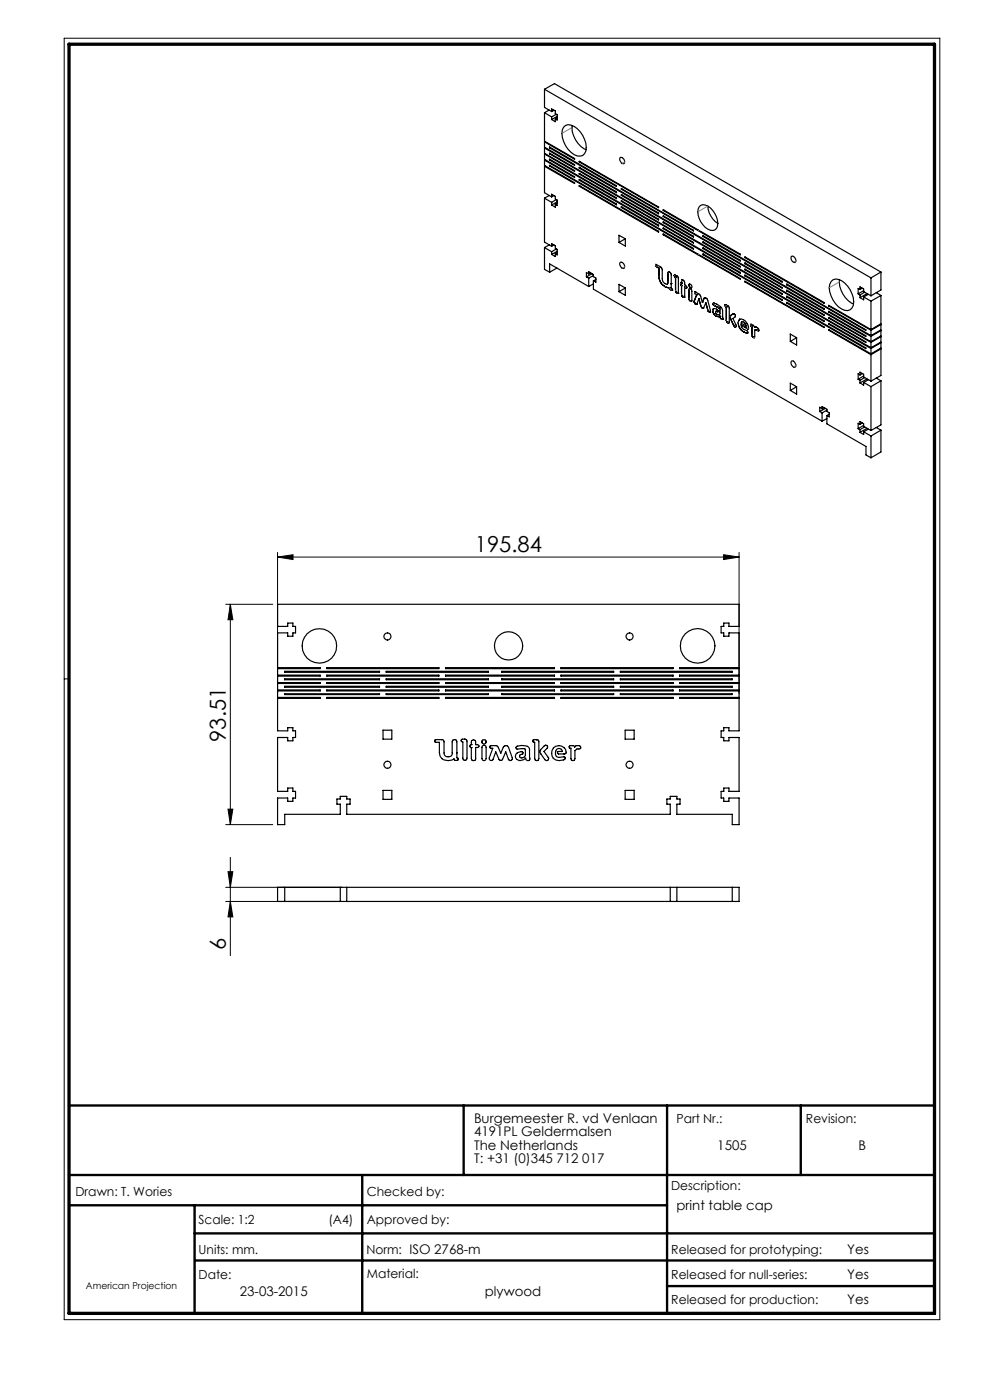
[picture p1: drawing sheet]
<svg xmlns="http://www.w3.org/2000/svg" width="210mm" height="297mm" viewBox="0 0 210 297" stroke-linecap="round" stroke-linejoin="round" font-family="sans-serif">
<g fill="none" stroke="#000" stroke-width=".21">
<path d="M13.6 8.1h185.8v271.9h-185.8zM58.9 118.2l3.3-.5v1zM58.9 117.2v29.9M58.9 118.2h97.9M153.5 117.7l3.3 .5-3.3 .5zM156.8 117.2v29.9M47.9 128.2h10M48.9 128.2l.5 3.3h-1zM48.9 128.2v46.7M14.6 144h-1M47.9 174.9h10M48.4 171.7h1l-.5 3.2z"/>
<path d="M47.9 188.2h24.7M47.9 191.2h24.7M48.4 184.9h1l-.5 3.3zM48.9 191.2l.5 3.3h-1zM48.9 181.9v20.8"/>
</g>
<path d="M14.6 234.5h183.6M98.4 234.5v14.8M141.5 234.5v44.1M169.9 234.5v14.8M14.6 249.3h183.6M14.6 255.7h126.9M41.3 255.7v22.9M76.8 249.3v29.3M41.3 261.7h156.9M41.4 267.4h156.8M141.5 272.8h56.7" fill="none" stroke="#000" stroke-width=".5"/>
<path d="M14.6 9.4h183.6v269.2h-183.6z" fill="none" stroke="#000" stroke-width=".7"/>
<g fill="#000">
<path d="M58.9 118.2l3.3-.5v1zM153.5 117.7l3.3 .5-3.3 .5z"/>
<path d="M48.9 128.2l.5 3.3h-1zM48.4 171.7h1l-.5 3.2zM48.4 184.9h1l-.5 3.3zM48.9 191.2l.5 3.3h-1z"/>
</g>
<g fill="none" stroke="#000" stroke-width=".25">
<path d="M115.5 18.9v3.9l1.5 .9M115.5 18.9l69.2 40M115.5 18.9l2.1-1.2 69.3 40M115.5 30.1v1.1l6.4 3.7v.2l-6.4-3.7M115.5 32.7v1.1l6.4 3.7v.2l-6.4-3.7M115.5 23.9v6l6.4 3.7v.2l-6.4-3.7M115.5 31.4v1.1l6.4 3.7v.2l-6.4-3.7M115.5 34v1.1l6.4 3.7v.1l-6.4-3.6M115.5 35.3v5.6l1.5 .9M115.5 23.9l1.5 .9M115.6 30l-.1 .1M115.6 31.3l-.1 .1"/>
<path d="M115.6 32.6l-.1 .1M115.6 33.9l-.1 .1M115.6 35.2l-.1 .1M116.5 23.4l-1 .5M116.6 31.2l14.2 8.2v.2l-14.2-8.2zM116.6 33.8l14.2 8.2v.2l-14.2-8.3zM116.6 32.5l14.2 8.2v.2l-14.2-8.3zM116.6 35.1l14.2 8.2v.2l-14.2-8.3zM116.7 31.3l-.1 .1M116.7 32.6h-.1M116.7 33.9h-.1M116.7 35.1l-.1 .1"/>
<path d="M117 23.7v-.6l.8 .4v.6l.4 .2v1.2l-.4-.2M117 24.8v.6M117.5 23.4l-.5 .3M117.8 25.3v.5l-.8-.4M118 24.2l-1 .6M118.2 25l-.4 .3M118.2 24.7l-1.2 .7M119.6 27a1.57 1.57 0 0 1 2.2-.2 5.5 5.5 0 0 1 2.5 5.2 1.51 1.51 0 0 1-2.5 .8 5.5 5.5 0 0 1-2.5-5.3zM121.4 26.6a5.3 5.3 0 0 0 2.9 5.1M122.9 34.2l16.8 9.7v.2l-16.8-9.7zM122.9 35.5l16.8 9.7v.2l-16.8-9.7zM122.9 36.8l16.8 9.7v.2l-16.8-9.8z"/>
<path d="M122.9 38.1l16.8 9.7v.1l-16.8-9.7zM122.9 39.4l16.8 9.7v.1l-16.8-9.7zM123 34.3l-.1 .1M123 35.6l-.1 .1M123 36.9h-.1M123 38.1l-.1 .1M123 39.4l-.1 .1M131.5 33.5a.78 .78 0 0 1 .9 .3 .78 .78 0 0 1 0 .9 .91 .91 0 0 1-.9-1.2zM115.5 42v9.4l1.5 .8M115.5 52.5v4.6l1.1 .6M115.5 52.5l1.5 .9M115.5 42l1.5 .9"/>
<path d="M116.5 41.5l-1 .5M116.5 52l-1 .5M116.6 57.7v-1.7l8.3 4.8M117 41.8v-.6l.8 .5v.5l.4 .2v1.2l-.4-.2M117 42.9v.6M117 52.2v-.5l.8 .4v.6l.4 .2v1.2l-.4-.3M117 53.4v.6M117.5 41.5l-.5 .3M117.5 52l-.5 .2M117.8 43.4v.6l-.8-.5M117.8 53.8v.6l-.8-.4M118 42.3l-1 .6"/>
<path d="M118 52.8l-1 .6M118.1 56.9l-1.5 .8M118.2 43.1l-.4 .3M118.2 42.8l-1.2 .7M118.2 53.6l-.4 .2M118.2 53.3l-1.2 .7M124.4 58.7l.5 .3M124.9 58.1v-.5l1 .6v.5l.5 .3v.9l-.5-.3M124.9 59v1.8M124.9 58.1l-.5-.3v.9M125.3 57.9l-.4 .2M125.6 58.1l-1.2 .6"/>
<path d="M125.9 59.6v1.7l48.5 28.1M125.9 58.5l-1 .5M126.4 59.3l-.5 .3M131.6 55.6a.86 .86 0 0 1 .8 1.3 .88 .88 0 0 1-.8-1.3zM131.8 40l15.3 8.9v.1l-15.3-8.9zM131.8 41.3l15.3 8.8v.2l-15.3-8.9zM131.8 42.6l15.3 8.8v.2l-15.3-8.9zM131.8 43.8l15.3 8.9v.2l-15.3-8.9zM131.9 40.1h-.1M131.9 41.3l-.1 .1M131.9 42.6l-.1 .1M131.9 43.9l-.1 .1"/>
<path d="M132.6 50.7v1.5l-1.3-.8M132.6 50.7l-1.3-.8v1.5M132.6 50.7l-1.3 .7M139.8 58.7l.3 1.2M139.8 56.9v1.8M139.8 56.9h.1M139.8 56.9l-.7-.5v-.3l1 .5 .3 .4 .1 2.1a1.02 1.02 0 0 0 1.1 1.1l.1-.4M139.8 58.7l.4 1.2M140.1 59.9l1 .9M140.1 59.9h.1M140.2 59.9l.9 .9M140.7 44.5l16.3 9.4v.2l-16.3-9.4z"/>
<path d="M140.7 45.8l16.3 9.4v.2l-16.3-9.5zM140.7 47.1l16.3 9.4v.2l-16.3-9.5zM140.7 48.4l16.3 9.4v.2l-16.3-9.5zM140.7 49.6l16.3 9.5v.1l-16.3-9.4zM140.8 45.9h-.1M140.8 47.1l-.1 .1M140.8 48.4l-.1 .1M140.8 44.6l-.1 .1M140.8 49.7l-.1 .1M141.7 59.8l-.2 .5M141.8 57.7l.4 .1 .2 .5v2.8l.2 .3-.1 .2M141.8 57.7l-.1 2.1"/>
<path d="M141.8 57.7h.1M143.1 58.7l.2 .1M143.1 58.7h.1M143.3 58.8h.1M143.3 58.8v2.9M143.6 58.5l-.5-.2v.4M143.6 58.5v.1M143.6 58.6l.3 .5-.1 3.1M148.3 43.9a1.29 1.29 0 0 1 1.8-.2 4.1 4.1 0 0 1 1.9 4.8 1.34 1.34 0 0 1-1.9 .1 4 4 0 0 1-1.8-4.7zM149.1 50l16.8 9.7v.2l-16.8-9.7zM149.1 51.3l16.8 9.7v.1l-16.8-9.6zM149.1 52.6l16.8 9.7v.1l-16.8-9.7z"/>
<path d="M149.1 53.9l16.8 9.7v.1l-16.8-9.7zM149.3 50.1l-.2 .1M149.3 51.4l-.2 .1M149.3 52.7h-.2M149.3 53.9l-.2 .1M150.1 43.7a4.7 4.7 0 0 0 2.2 3.7M158 54.5l16.8 9.7v.1l-16.8-9.7zM158 55.8l16.8 9.7v.1l-16.8-9.7zM158 57.1l16.8 9.7v.1l-16.8-9.7zM158 58.3l16.8 9.7v.2l-16.8-9.7zM158 59.7l16.8 9.7v.1l-16.8-9.7zM158.2 54.6h-.2"/>
<path d="M158.2 55.8l-.2 .1M158.2 57.1l-.2 .1M158.2 58.5h-.2M158.2 59.7l-.2 .1M167.9 54.4a.86 .86 0 0 1 .8 1.3 .86 .86 0 0 1-.8-1.3zM176.7 59.4a2.27 2.27 0 0 1 2.5 .6 5.5 5.5 0 0 1 1.8 4.8 1.51 1.51 0 0 1-2.5 .7 5.5 5.5 0 0 1-2.5-5.2zM178.1 59.4a5.3 5.3 0 0 0 2.9 5.1M184.7 58.9v3.9M186.9 57.7v3.8l-2.2 1.3M186.9 57.7l-2.2 1.2M125.9 60.2l-1 .6M132.6 61.1v1.5l-1.3-.7"/>
<path d="M132.6 61.1l-1.3-.8v1.6M132.6 61.1l-1.3 .8M141.1 60.8l.9 .2M142 61.1l.1 .3 .4 .2M142 61h.1M142.4 60.1h.1M142.5 61.6h.1M143.3 61.7l.1 .3M143.4 62l.2 .2M143.4 62h.1M143.6 62.2h.2M143.8 62.2h.1"/>
<path d="M144.4 60.4l.2 .2M144.4 60.4h.1M144.6 60.1v-.6a.42 .42 0 0 1 .5 0 .42 .42 0 0 1 .1 .5v.4a.43 .43 0 0 1 .4 .7l-.2-.1M144.6 60.1h.1M144.6 60.1l-.2-.1v.4M144.6 60.6h.1M144.6 60.6l.1 2.2M144.7 62.8l.4 .3M144.7 62.8h.1M145.1 63.1h.1M145.2 60.9l-.1 2.2M145.2 60.9h.1"/>
<path d="M145.2 60.9l.2 .1M145.4 61l.3 .1M146.2 61.5v2l.3 .4M146.2 61.5v-.2a.4 .4 0 0 1 .4 .1 .4 .4 0 0 1 .2 .4v2l-.3 .1M146.2 60.8l.5 .3M146.2 60.8v-.4a.45 .45 0 0 1 .5 .1 .45 .45 0 0 1 0 .6M146.2 60.8h.1M146.3 60.8l.4 .3M146.3 60.3v.5M146.3 61.2l-.1 .3M146.5 63.9h.2M147.2 63.9l.1 .3"/>
<path d="M147.2 63.9h.1M147.3 64.2l.2 .2M147.3 64.2h.1M147.4 61.9l.9 .5 .3 .3 .4 1.4M147.4 61.9v.4M147.4 62.3l.4 .2M147.4 61.9h.1M147.5 64.4l.2 .2M147.5 64.4h.1M147.7 64.6h.1M147.8 62.5h.1M147.8 62.5l-.6 1.4"/>
<path d="M148.2 63.4l-.4 1.2M148.2 63.4h.1M148.2 63.4l.5 1.6M148.7 65l.2 .3M148.9 65.3l.2 .1M148.9 65.3h.1M149 64.1h.1M149.1 65.4h.1M149.2 65.4h-.1M149.4 63.3h.1M149.4 63.3l-.4 .8M149.4 63.2v.1"/>
<path d="M149.5 63.2h.1M149.5 63.2l.4 .1 .2 .3 .6 2.3v.2l-.2 .1M149.7 64.3l-.6 1.1M149.7 64.3l.4 1.5M150.1 65.8l.1 .2M150.2 66l.3 .2M150.2 66h.1M150.5 66.2h.1M151.2 65.9l.1-.4h.4l.5 .2 .1 .4M151.2 65.9l.2 .7M151.3 64.4v-.1a2.37 2.37 0 0 1 2 1.6v1.9M151.3 64.4v.3"/>
<path d="M151.3 64.7l.8 .4M151.3 64.7h.1M151.3 64.3v.1M151.4 65.5l-.2 .4M151.4 66.6a1.17 1.17 0 0 0 1.1 .6M151.4 66.6h.1M151.9 66l.3 .1M151.9 66h.1M151.9 66v.1M152.1 65.1l.5 .3M152.1 65.1h.1M152.2 66.1h.1"/>
<path d="M152.3 66.1h.1M152.6 65.4l.1 1.1a.49 .49 0 0 1-.6 .2 .49 .49 0 0 1-.3-.5v-.1M152.6 65.4h.1M152.7 67.1l.1 .4 .5 .3M152.7 67.1h.1M152.7 67.1h-.1M153.3 67.8h.1M153.3 67.7v.1M154.1 65.2l.1 3.1M154.1 65.2h.1M154.2 68.3l.2 .2M154.2 68.3h.1"/>
<path d="M154.4 64.8l-.5-.2a.33 .33 0 0 0 .2 .6M154.4 68.5h.2M154.4 64.9l.3 .5-.1 3.1M154.4 64.8v.1M154.9 67l-.1 .2 .2 .5M154.9 67h.1M155 67.7h.1M155 67.7l.6 1.3M155.5 66.6h.1M155.5 66.6l-.6 .4M155.5 66.6a.45 .45 0 0 1 .4 .6l-.4 .4 .6 1.3v.5M155.6 69l.3 .4h.2"/>
<path d="M155.6 69h.1M156.6 68.5l.2 1M156.8 69.5l.9 .9M156.8 69.5h.1M156.9 67.7a1.63 1.63 0 0 1 1.8 2.1l-.2-.1M156.9 67.7l-.3 .8M156.9 69.5l.4 .6 .5 .3M157.3 68.3h.4M157.5 69.1v-.3h.2l.5 .3M157.5 69.1l.1 .1M157.5 69v.1M157.6 69.2l.9 .5"/>
<path d="M157.6 69.2h.1M157.7 68.3l-.3-.1a1.18 1.18 0 0 0-.1 1.3 1.18 1.18 0 0 0 1.1 .6l.1 .1a.27 .27 0 0 1 .2 .2 .27 .27 0 0 1-.2 .3h-.1M157.7 68.3l.4 .3M157.7 70.4l.7 .3M157.7 70.4h.1M157.8 70.4l.6 .3M158.1 68.6l.1 .5M158.1 68.6h.1M158.2 69.1h.1M158.4 70.7h.1M158.5 69.7h.1M159.5 69.3a.25 .25 0 0 1-.3-.2 .25 .25 0 0 1 .2-.3l.7 .6"/>
<path d="M159.5 69.3l.1 2.1M159.5 69.3h.1M159.6 71.4l.2 .2M159.6 71.4h.1M160.1 69.4a.79 .79 0 0 1 .9 .7l-.1 .1-.2-.1M160.1 70.1v1.4l-.3 .1M160.1 69.4h.1M160.1 70.1h.1M160.2 69.3l-.1 .1M160.4 70h.1M160.4 70l-.3 .1M160.4 70l.3 .1"/>
<path d="M160.7 70.1l.3 .1M166.9 60.3l16.8 9.7v.1l-16.8-9.7zM166.9 61.6l16.8 9.6v.2l-16.8-9.7zM166.9 62.8l16.8 9.7v.2l-16.8-9.7zM166.9 64.1l16.8 9.7v.2l-16.8-9.7zM167 60.4h-.1M167 61.6l-.1 .1M167 62.9l-.1 .1M167 64.2l-.1 .1M167.9 76.6a.88 .88 0 0 1 .8 1.3 .86 .86 0 0 1-.8-1.3zM169 71.6v1.6l-1.4-.8M169 71.6l-1.4-.7v1.5"/>
<path d="M169 71.6l-1.4 .8M175.8 70.1l8.9 5.1M175.8 64.9v-.1l8.9 5.1M175.8 66.2v-.2l8.9 5.2M175.8 67.5v-.2l8.9 5.2M175.8 68.8v-.2l8.9 5.2M175.8 70.1v-.2l8.9 5.2M175.8 64.9l8.9 5.2M175.8 66.2l8.9 5.2M175.8 67.5l8.9 5.1M175.8 68.8l8.9 5.1M175.9 64.8l-.1 .1"/>
<path d="M175.9 66.1l-.1 .1M175.9 67.4l-.1 .1M175.9 68.7l-.1 .1M175.9 70l-.1 .1M182 62.3l.4 .3M182.4 61.4v-.5l.8 .4v.6l1.5 .9M182.4 79.5v-.6l.8 .5v.6l1.5 .9M182.4 62.6v.5M182.4 61.4l-.4-.2v1.1M182.4 79.5l-.4-.2v1.2M182.9 61.1l-.5 .3M182.9 79.3l-.5 .2"/>
<path d="M183.2 63v.6l-.8-.5M183.2 63l1.5 .9M183.2 61.7l-1.2 .6M183.2 79.8l-1.2 .7M183.4 62l-1 .6M183.9 62.3l-1.5 .8M184.2 62.4l-1 .6M184.7 63.9v6M184.7 70.1v1.1M184.7 71.4v1.1M184.7 72.6v1.2M184.7 73.9v1.2"/>
<path d="M184.7 75.2v5.7M185.9 62.1l1 .6M186.7 68.8l.2 .1M186.7 70.1h.2M186.7 71.3l.2 .1M186.7 72.6l.2 .1M186.7 73.9l.2 .1M186.9 62.7v6l-2.2 1.2M186.9 68.9v1.1l-2.2 1.2M186.9 70.1v1.2l-2.2 1.2M186.9 71.4v1.2l-2.2 1.2M186.9 72.7v1.1l-2.2 1.3"/>
<path d="M186.9 74v5.7l-2.2 1.2M186.9 62.7l-2.2 1.2M186.9 68.9l-2.2 1.2M186.9 70.1l-2.2 1.3M186.9 71.4l-2.2 1.2M186.9 72.7l-2.2 1.2M186.9 74l-2.2 1.2M169 82.1v1.5l-1.4-.8M169 82.1l-1.4-.8v1.5M169 82.1l-1.4 .7M173.9 87.3l.5 .3M174.4 86.7v-.4l1 .5v.5l.5 .3v.8l-.5-.2"/>
<path d="M174.4 87.6v1.8M174.4 86.7l-.5-.3v.9M174.8 86.5l-.4 .2M175.1 86.6l-1.2 .7M175.4 88.2v1.7l8.3 4.8v1.8l1 .6M175.4 88.8l-1 .6M175.4 87l-1 .6M175.9 87.9l-.5 .3M182 80.5l.4 .2M182 90.9l.4 .3M182.4 90v-.6l.8 .5v.5l1.5 .9M182.4 80.7v.5"/>
<path d="M182.4 91.2v.5M182.4 90l-.4-.2v1.1M182.9 89.7l-.5 .3M183.2 81.1v.6l-.8-.5M183.2 91.6v.6l-.8-.5M183.2 81.1l1.5 .9M183.2 91.6l1.5 .9M183.2 90.2l-1.2 .7M183.4 80.1l-1 .6M183.4 90.6l-1 .6M183.9 80.4l-1.5 .8M183.9 90.9l-1.5 .8"/>
<path d="M184.2 80.6l-1 .5M184.2 91l-1 .6M184.7 82v9.3M184.7 92.5v4.6M185.9 80.2l1 .6M185.9 90.7l1 .6M186.9 80.8v9.3l-2.2 1.2M186.9 91.3v4.6l-2.2 1.2M186.9 80.8l-2.2 1.2M186.9 91.3l-2.2 1.2M58.9 128.2h97.9v4.7h-2.2v-.7h-1.1v.7h-.5v1.4h.5v.7h1.1v-.7h2.2v7.3h-12.7v.2h12.7v1.4h-12.7v.2h12.7v1.4h-12.7v.2h12.7v1.4h-12.7v.2h12.7v1.4h-12.7v.2h12.7v6.8h-2.2v-.6h-1.1v.6h-.5v1.5h.5v.7h1.1v-.7h2.2v11.4h-2.2v-.7h-1.1v.7h-.5v1.4h.5v.7h1.1v-.7h2.2v5.6h-1.5v-2.1h-11.7v-2.2h.7v-1.1h-.7v-.6h-1.4v.6h-.7v1.1h.7v2.2h-68.6v-2.2h.7v-1.1h-.7v-.6h-1.4v.6h-.7v1.1h.7v2.2h-11.8v2.1h-1.5v-5.6h2.1v.7h1.1v-.7h.6v-1.4h-.6v-.7h-1.1v.7h-2.1v-11.4h2.1v.7h1.1v-.7h.6v-1.5h-.6v-.6h-1.1v.6h-2.1v-6.8h9v-.2h-9v-1.4h9v-.2h-9v-1.4h9v-.2h-9v-1.4h9v-.2h-9v-1.4h9v-.2h-9v-7.3h2.1v.7h1.1v-.7h.6v-1.4h-.6v-.7h-1.1v.7h-2.1zM60.4 142.4h20.1v.2h-20.1z"/>
<path d="M60.4 144h20.1v.2h-20.1zM60.4 145.6h20.1v.2h-20.1zM60.4 147.2h20.1v.2h-20.1zM69.3 141.6h23.8v.2h-23.8zM69.3 143.2h23.8v.2h-23.8zM69.3 144.8h23.8v.2h-23.8zM69.3 146.4h23.8v.2h-23.8zM69.3 148h23.8v.2h-23.8zM81.2 154.9h1.9v1.9h-1.9zM81.9 142.4h21.7v.2h-21.7zM81.9 144h21.7v.2h-21.7zM81.9 145.6h21.7v.2h-21.7z"/>
<path d="M81.9 147.2h21.7v.2h-21.7zM92.3 157l1.5-.1 .3 .2 .1 2.6a.87 .87 0 0 0 .9 .8 .87 .87 0 0 0 .8-.8v-2.3a.5 .5 0 0 1 .5-.5 .5 .5 0 0 1 .5 .5v3.4a.28 .28 0 0 1 .3 .2 .28 .28 0 0 1-.3 .3h-.4l-.2-.3a1.96 1.96 0 0 1-3-.9l-.1-2.6h-.8l-.2-.3zM94.5 141.6h23.1v.2h-23.1zM94.5 143.2h23.1v.2h-23.1zM94.5 144.8h23.1v.2h-23.1zM94.5 146.4h23.1v.2h-23.1zM94.5 148h23.1v.2h-23.1zM96.9 159.7v.1M97.9 156.9l.7-.1 .4 .3 .1 3.7a.44 .44 0 0 1-.5 .5 .44 .44 0 0 1-.4-.5v-3.4l-.4-.2zM100 158v-.6a.46 .46 0 0 1 .4-.5 .46 .46 0 0 1 .5 .5v.6h.5a.3 .3 0 0 1 .2 .4 .3 .3 0 0 1-.4 .2h-.3v2.3a.46 .46 0 0 1-.5 .5 .46 .46 0 0 1-.4-.5v-2.3M100 158h.1M100 158a.32 .32 0 0 0-.3 .3 .32 .32 0 0 0 .3 .3"/>
<path d="M100 158.6h.1M102.4 158.2h.6l.1 .2v2.5a.44 .44 0 0 1-.4 .5 .44 .44 0 0 1-.5-.5v-2.4zM104 158.3h1.5l.7 1.5 .6-1.3a.62 .62 0 0 1 .5-.3 .62 .62 0 0 1 .6 .4l.8 2.2a.44 .44 0 0 1-.3 .5 .44 .44 0 0 1-.6-.2l-.5-1.6-.8 1.7h-.6l-.7-1.7-.6 1.6a.44 .44 0 0 1-.6 .2 .44 .44 0 0 1-.2-.5l.7-2.1h-.5zM106.4 142.4h23.8v.2h-23.8zM106.4 144h23.8v.2h-23.8zM106.4 145.6h23.8v.2h-23.8zM106.4 147.2h23.8v.2h-23.8zM109.5 158.4a2.37 2.37 0 0 1 2.8 .3v1.7a.59 .59 0 0 1-.3 1l-.4-.3-.1-.3a1.36 1.36 0 0 1-1.9 .3 .87 .87 0 0 1-.3-.9 .87 .87 0 0 1 .7-.6l.8-.1 .1 .2v.2a.5 .5 0 0 0-.5 .2 .5 .5 0 0 0-.1 .5l.4 .2a.73 .73 0 0 0 .7-.6v-1.3h-1.7l-.2-.2zM113.1 157l.7-.1 .5 .2v3.8a.44 .44 0 0 1-.4 .5 .44 .44 0 0 1-.5-.5v-3.4l-.3-.1zM113.8 156.9h.1M115.4 158.3a.39 .39 0 0 1 .6-.1 .39 .39 0 0 1 0 .5l-.6 .7 .9 1.3a.43 .43 0 0 1-.1 .6 .43 .43 0 0 1-.6-.2l-1.1-1.6zM117.4 158.6a1.49 1.49 0 0 1 1.8-.4 1.49 1.49 0 0 1 .8 1.6l-1.5 .1a.26 .26 0 0 1-.3-.2 .26 .26 0 0 1 .3-.3h.8a.79 .79 0 0 0-1-.6 .79 .79 0 0 0-.5 1.1 .73 .73 0 0 0 .8 .8l.9-.2a.34 .34 0 0 1 .4 .4 .34 .34 0 0 1-.4 .3 1.68 1.68 0 0 1-2.1-.4 1.68 1.68 0 0 1 0-2.2z"/>
<path d="M119 141.6h23.8v.2h-23.8zM119 143.2h23.8v.2h-23.8zM119 144.8h23.8v.2h-23.8zM119 146.4h23.8v.2h-23.8zM119 148h23.8v.2h-23.8zM120.8 158.3l.7-.1 .4 .3 .3-.3h.6a.36 .36 0 0 1 .4 .3 .36 .36 0 0 1-.4 .4h-.4l-.4 .3v1.7a.42 .42 0 0 1-.5 .5 .42 .42 0 0 1-.4-.5v-2.2h-.3zM131.6 142.4h23.7v.2h-23.7zM131.6 144h23.7v.2h-23.7zM131.6 145.6h23.7v.2h-23.7zM131.6 147.2h23.7v.2h-23.7zM132.6 154.9h1.9v1.9h-1.9zM81.2 167.7h1.9v1.9h-1.9z"/>
<path d="M132.6 167.7h1.9v1.9h-1.9zM58.9 188.2h97.9v3h-97.9zM60.4 188.2v3M72.2 188.2v3M73.6 188.2v3M142.2 188.2v3M143.6 188.2v3M155.3 188.2v3"/>
<circle cx="67.8" cy="137" r="3.7"/>
<circle cx="82.2" cy="135" r=".76"/>
<circle cx="107.9" cy="137" r="3"/>
<circle cx="133.6" cy="135" r=".76"/>
<circle cx="148" cy="137" r="3.7"/>
<circle cx="102.7" cy="157.4" r=".45"/>
<circle cx="82.2" cy="162.2" r=".75"/>
<circle cx="133.6" cy="162.2" r=".75"/>
</g>
<g fill="none" stroke="#808080" stroke-width=".21" stroke-dasharray="6.3 1.3 1.3 1.3 1.3 1.3">
<path d="M119.2 28.3l2.1-1.2M132 34.6l.5-.3M132 56.9l.5-.3M139.1 56.2h.1M139.1 56.4h.1M139.3 56.6h.1M139.8 58.6h.1M141.7 57.9h.1M141.7 59.8h.1M143.1 58.4h-.1M143.3 58.8h.1M144.6 59.6h.1"/>
<path d="M148 44.9l2.2-1.2M148.3 48.8l-.2 .1M148.3 54l-.2 .1M168.3 55.6l.6-.3M141.1 60.8h.1M142 61h.1M142.1 61.2h.1M142.2 61.4h.1M142.4 61.5h.1M143.3 61.6h.1M143.6 62.2h.1M144.4 60.2h.1"/>
<path d="M144.6 60.5h.1M144.6 62.4h.1M144.9 63h.1M145.4 61h.1M146.2 61.4h.1M146.2 63.4h.1M146.5 63.9h.1M147.4 62h.1M147.4 62.2h.1M147.6 62.4h.1M148.7 65h.1M150.2 65.8h.1"/>
<path d="M151.2 65.9h.1M151.3 64.4h.1M151.5 64.8h.1M151.9 67h.1M152.3 65.2h.1M152.7 65.6h.1M152.7 66.5h.1M153.1 67.7h.1M153.8 64.7h.1M153.9 64.9h.1M154 65.1h.1M154.1 67.9h.1"/>
<path d="M154.4 68.5h.1M154.9 67.2h.1M155.9 69.3h.1M156.6 68.5h.1M157.5 68.9h.1M157.7 69.2h.1M157.8 68.3h.1M158.5 69.7h.1M158.6 69.7h-.1M158.8 69.8h.1M159.2 68.9h.1M159.3 69.1h.1"/>
<path d="M159.4 69.3h.1M159.5 71.1h.1M159.8 71.6h.1M160 71.6h.1M160.7 70.1h.1M168.3 77.8l.6-.3M175.9 61l2.2-1.2"/>
</g>
<g font-size="4.7">
<text x="100.7" y="117.2">195.84</text>
<text x="47.9" y="157.4" transform="rotate(-90 47.9 157.4)">93.51</text>
<text x="47.9" y="201.4" transform="rotate(-90 47.9 201.4)">6</text>
</g>
<g font-size="2.8">
<text x="100.5" y="238.2">Burgemeester R. vd Venlaan</text>
<text x="100.5" y="241.1">4191PL Geldermalsen</text>
<text x="100.5" y="243.9">The Netherlands</text>
<text x="152.2" y="243.9">1505</text>
<text x="182.1" y="243.9">B</text>
<text x="100.5" y="246.7">T: +31 (0)345 712 017</text>
<text x="143.5" y="256.7">print table cap</text>
<text x="179.7" y="266">Yes</text>
<text x="50.9" y="275">23-03-2015</text>
<text x="102.8" y="275">plywood</text>
<text x="179.7" y="271.4">Yes</text>
<text x="179.7" y="276.6">Yes</text>
</g>
<g font-size="2.7">
<text x="143.5" y="238.2">Part Nr.:</text>
<text x="171" y="238.2">Revision:</text>
<text x="16" y="253.7">Drawn: T. Wories</text>
<text x="77.8" y="253.7">Checked by:</text>
<text x="142.4" y="252.5">Description:</text>
<text x="42.1" y="259.7">Scale: 1:2</text>
<text x="69.7" y="259.7">(A4)</text>
<text x="77.8" y="259.7">Approved by:</text>
<text x="42.1" y="266">Units: mm.</text>
<text x="77.7" y="266">Norm: ISO 2768-m</text>
<text x="142.4" y="266">Released for prototyping:</text>
<text x="42.1" y="271.3">Date:</text>
<text x="77.8" y="271">Material:</text>
<text x="142.4" y="271.3">Released for null-series:</text>
<text x="142.4" y="276.6">Released for production:</text>
</g>
<text font-size="2" x="18.2" y="273.4">American Projection</text>
</svg>
